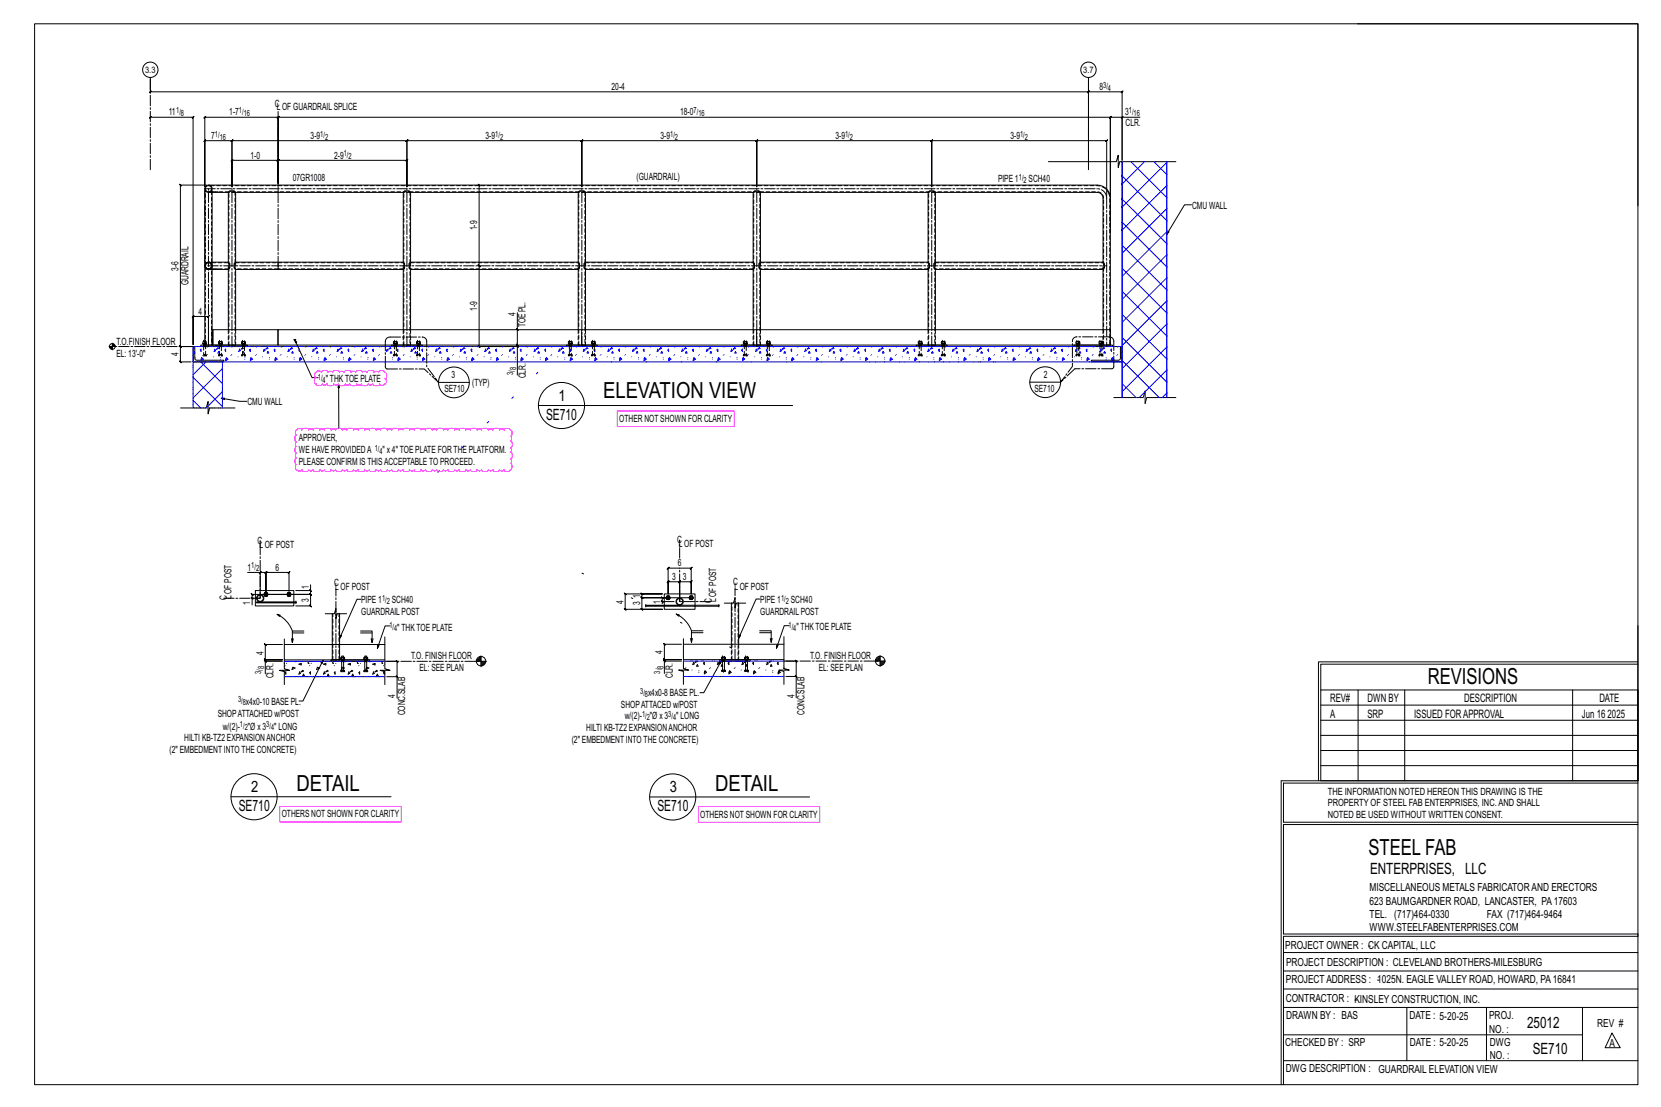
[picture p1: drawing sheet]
<svg xmlns="http://www.w3.org/2000/svg" width="914mm" height="610mm" viewBox="0 0 914 610" stroke-linecap="round" stroke-linejoin="round" font-family="sans-serif">
<g fill="none" stroke="#000" stroke-width=".55">
<path d="M19 13h883v584h-883zM747 13h155v100M83 43v8h-1l1-1v1h516l1-1-1 1v-8M83 65v-1l-1 1zM83 65h23l1-1-1 1v125v-16v1l1-1h-1h9l-1 1 1-1v17M617 65l1-1zM618 65h-7l1-1-1 1v63M628 65h-10v63M577 89h38l1-4v7v-3h31M618 88v-37v-1l-1 1h1h-19l1-1-1 1v38M113 105v82M114 102h-15v-1l1 1h-1v89v-1l1 1h-1h6h-6v-1l1 1h-1v8l1 1-1-1h6"/>
<path d="M115 102h38v4M116 105h1v85h-4v-1M126 106h-9M126 106v-1h3l1 1M126 106v38v1v3v34M128 103v-26l-1 1 1-1h96v1l1-1h-1v26M130 106v38l-1 1v3h1v34M130 106h23M153 102h451a7 7 0 0 1 7 7v73M222 106v38M222 106h.1M222 106h-69"/>
<path d="M222 106l1-1h2l1 1M226 106h.1M226 106h92M226 106v38M264 102l-1-1 1 1v44h-1l1 1-1-1 1 1v-1v45h21v16M318 106v39M322 106h.1M322 106v-1h-3l-1 1M415 106h.1M415 106v39M415 106h-93v38v1v3v34M415 106v-1h3l1 1"/>
<path d="M418 106h1M419 106h92M419 106v38M511 106v39M515 106h.1M515 106h90l2 1v2v36M515 106l-1-1h-2l-1 1M515 106v38M609 108v-31h1l-1 1v-1h-96l-1 1 1-1v26v-26l-1 1 1-1h-96l-1 1 1-1v26v-26l-1 1 1-1h-97h1l-1 1v-1v26v-26h1l-1 1v-1h-96h1l-1 1v-1v26v-15h1l-1 1v-1h-71h1l-1 1v-1v13v-13h1l-1 1v-1h-25l-1 1 1-1v15v-26l-1 1 1-1h-15l-1 1 1-1v26v-38h-1l1-1v1h40l1-1-1 1v36v-36l1-1-1 1h458l1-1-1 1v43M656 113h-4l-10 16M114 148h.1M114 145h.1"/>
<path d="M115 148h.1M115 145h.1M115 144h.1M117 144l9 1M126 148h-9M130 145l23-1v4M130 148h23M153 148h69M153 144h69M222 144v1M222 148h.1M222 148v34"/>
<path d="M222 144l1 1v3h-1M226 148v34M226 144l-1 1v3h1M226 144h92l1 1v3h-1h-92M226 144v1M226 148h.1M318 148v34M322 145l93-1v1v3h-93M415 148v34M419 148v34M419 144l-1 1v3h1M419 144h92l1 1v3h-1h-92"/>
<path d="M419 144v1M419 148h.1M511 148v34M515 148v34M515 144l-1 1v3h1M515 144h92l1 1v3h-1h-92M515 144v1M515 148h.1M607 148v34M285 172v10l-1-1 1 1v8h-1l1 1v-1v1M60 191h4M60 191l1 1"/>
<path d="M60 191l2 1M61 191l1 1M61 191h1M62 190l1 1M62 190v1M62 189l1 2M62 189v4M106 191h1v6l1 1h15v1h-17zM111 190h8v1h-8zM112 189v-1h1v1h1h-2h1M112 188v-1h1v1M112 189v1"/>
<path d="M113 188h1v1M113 190h.1M117 182v8zM117 182h36v8h-36M119 190h17v1h-17zM162 187l10 21h3M162 187h.1M163 187h-1M216 190h16v1h-16zM263 190l1 1zM284 190l1 1zM312 190h17v1h-17z"/>
<path d="M320 182h-167v8h167M408 190h17v1h-17zM417 182h194v8h-194zM417 182h-97v8h97M504 190h17v1h-17zM591 190h21v1h-21zM601 198h15l1-1v-6h1v8h-17zM122 219l10 2h4M186 212l1 24M241 211h17M567 210h17M613 219h16l1-4v7l1-3h16"/>
<path d="M99 225h15l1-4v7v-3h14M296 223h140M136 315h7v14h-4v4M143 316l1-1zM143 315h3v1l1-1h-1v12v-12v1l1-1h-1h13v1l1-1h-1v12M320 316h1M367 313l1-1v1h13h-1l1-1v1v14v-7l-1 1 1-1h-7h1l-1 1v-1v11v-11h1l-1 1v-1h-6l-1 1 1-1v7v-14zM138 329l1 1zM141 325h21v9h-21zM145 327l1 1M146 326l-1 1M146 326h1v1v1h-1l-1-1z"/>
<path d="M146 328h1M146 326h1M146 327h25h-1l1 1v-1v7l-1-1 1 1h-8M146 327h-7h-1l1 1v-1v2M147 326v1M147 327v1M153 338l1 1zM153 338a16 16 0 0 1 8 9M158 327a1.1 1.1 0 0 0 1 1 1.1 1.1 0 0 0 1-1M158 327a1.1 1.1 0 0 1 1-1 1.1 1.1 0 0 1 1 1M159 326h1v1v1h-1l-1-1zM163 331h-22v1h22"/>
<path d="M163 331v1M170 325l1 1zM171 322v3h-8M171 325v2h-1l1 1v-1h-25M179 338h5l1-3v6l1-3h5M183 338v25h4v-25M199 330h-2l-10 22M344 327h21h-12l1 1-1-1v2l1 1-1-1h15h-15l1 1-1-1v7v-1l1 1h-1h12h-21h1l-1-1v1v-9l1 1zM347 329l1 1M356 333v1M356 333h18v1h-18M364 331l1 1z"/>
<path d="M366 334v2h17v-2M366 333v-6h17v6M367 328v1v1M367 328h1l1 1-1 1h-1v-1zM367 330h1M367 328h1M368 328l1 1-1 1M371 331h-6v1M372 338l2 1zM372 338a16 16 0 0 1 9 9M374 334h22M374 333h22"/>
<path d="M380 328h1l1 1-1 1h-1l-1-1zM381 329h-16h-1l1 1v-1v2M396 333v1M399 332h5l1-3v6v-3h6M403 332v23M407 332v23M418 330h-2l-9 21M155 355h-9v-1l1 1h-1v8l1 1-1-1h9h-9l1 1-1-1v1M157 352v16l2 1h-5l3 1v7M157 355h55M160 352l1 2M161 349h6"/>
<path d="M167 347h-6v7v-2M198 347h7v7l-1-2M198 349h7M205 352v2M212 351v17l3 1h-6l3 1v7M215 345h-3l-4 12M375 343h.1M375 355h-9l-1-1 1 1v8h-1l1 1v-1h9h-9h-1l1 1v-1v1M376 352v16l3 1h-5l2 1v7M376 355h56M380 352l1 2M381 348h6"/>
<path d="M387 347h-6v7v-2M402 356l1 1M418 347h7v7v-2M418 348h7M424 352l1 2M432 351v17l2 1h-5l3 1v7M434 345h-2l-5 12M902 345v85h-197M146 364l1 1zM155 364h-9v7M157 365h.1M157 363h55"/>
<path d="M157 367h.1M157 370v1zM158 365h.1M161 367l1 1-1 1zM163 364h.1M165 366l1-1v1zM165 370v1zM166 370l1-1v1zM167 371l1 1h-1zM170 365h.1M170 367h1M170 370h1v1z"/>
<path d="M171 365h.1M175 367l1 1-2 1zM176 364h.1M178 364l-11 22h-2M178 366l1-1v1zM179 370v1h-1zM179 370l1-1 1 1zM181 371v1h-1zM182 363h21v1h-21zM183 365h1zM184 367h.1M184 370v1z"/>
<path d="M185 365h.1M188 369v1zM188 363v-1v1M188 363h2zM188 365v4h1v1h1v-1h-1v-4M188 370h1M188 363v1M188 367l2 1-2 1zM189 363v-1h-1v-1h1l1 2M189 363v1M190 364h.1M192 366l1-1v1z"/>
<path d="M192 370v1zM194 369v1h-1zM194 371l1 1h-1zM197 365h.1M198 367h.1M198 370v1zM198 365h.1M200 369h1v1h-1zM200 363v-1h1v1M200 363h2zM201 365v4h1v1v-1v-4M201 370h1"/>
<path d="M201 363v1M202 367l1 1-2 1zM202 363v-1h-1v-1h1v2M202 363v1M203 364h1M205 366l1-1v1zM206 370v1h-1zM207 369l1 1h-2zM208 371v1h-1zM210 365h1zM211 367h.1M211 370h1v1z"/>
<path d="M213 373h6v11M213 364h6h-1l1 1v-1v9M218 372l1 1zM262 364h6M264 362l-2 2M265 362l-2 2M265 363l-1 1M265 362l-3 2M265 364h-1M265 361v6M265 364v1M266 364l-1 1"/>
<path d="M267 364l-2 2M267 364l-2 3M267 365l-2 2M365 364l1 1zM375 364h-9v7M376 363h56M377 368h.1M378 368h.1M381 369h.1M382 365v1h-1zM383 364v1l1-1M384 366v1h-1z"/>
<path d="M385 370h.1M385 369h.1M388 365v1l-1-1zM388 369l1 1h-1zM388 370h1l-1 1zM391 368h.1M394 369h1M395 365l1 1h-1zM396 363h17v1h-17zM397 364l-1 1 1-1M397 364l-10 17h-2M397 369h1v1h-1z"/>
<path d="M397 366l1 1h-1zM398 365v4h1v1v-1v-4M398 370h1M398 370h.1M398 369h.1M401 365v1v-1zM402 369v1h-1zM402 370h1l-2 1zM404 368h.1M405 368h.1M408 369h.1M409 365v1h-1z"/>
<path d="M410 369v1zM410 364v1l1-1M410 365v4h2v1v-1v-4M410 370h2M411 366v1zM412 370h.1M412 369h.1M415 365v1l-1-1zM415 369l1 1h-1zM415 370h1l-1 1zM418 368h.1M422 369h.1"/>
<path d="M422 365l1 1h-1zM424 364l-1 1 1-1M425 366v1h-1zM425 370h.1M425 369h.1M428 365v1v-1zM429 369v1h-1zM429 370h1l-2 1zM431 368h.1M433 373h5v11M433 364h5l1 1-1-1v9M438 372l1 1z"/>
<path d="M481 364h7M484 361l-2 3M485 363l-1 1M485 362l-2 2M485 363l-2 1M485 362l-3 2M485 361v6M485 364v1M486 364l-1 1M486 364l-1 2M487 364l-2 2M487 365l-2 1"/>
<path d="M727 380h175v50h-175zM748 380v50M773 380v50M866 380v50M902 366h-175v14M902 364h-176v66M727 397h175M727 388h175M727 413h175M727 405h175M127 439h88M358 439h88"/>
<path d="M705 430v167M727 422h175M902 431h-195v22h195M902 454h-195v60h195v2h-195v81M707 535h195M707 525h195M707 555h195M707 545h195M774 555v29M818 555v29M871 555v29M707 570h164"/>
<path d="M887 569l5 8h-8zM707 584h195"/>
<circle cx="83" cy="38" r="4"/>
<circle cx="599" cy="38" r="4"/>
<circle cx="115" cy="104" r="2"/>
<circle cx="115" cy="104" r="1.7"/>
<circle cx="115" cy="146" r="1.7"/>
<circle cx="115" cy="146" r="2"/>
<circle cx="62" cy="191" r="1.6"/>
<circle cx="250" cy="211" r="8"/>
<circle cx="575" cy="210" r="8"/>
<circle cx="309" cy="223" r="13"/>
<circle cx="143" cy="329" r="2"/>
<circle cx="143" cy="329" r="1.7"/>
<circle cx="146" cy="327" r=".5"/>
<circle cx="159" cy="327" r=".5"/>
<circle cx="368" cy="329" r=".5"/>
<circle cx="374" cy="331" r="2"/>
<circle cx="374" cy="331" r="1.7"/>
<circle cx="380" cy="329" r="1.1"/>
<circle cx="381" cy="329" r=".5"/>
<circle cx="265" cy="364" r="2.6"/>
<circle cx="485" cy="364" r="2.6"/>
<circle cx="140" cy="439" r="13"/>
<circle cx="370" cy="439" r="13"/>
</g>
<path d="M174 205l2-1 1 1a2.1 2.1 0 0 1 4 0 1.4 1.4 0 0 1 2 0 2.1 2.1 0 0 1 4 0 1.4 1.4 0 0 1 2 0 2.1 2.1 0 0 1 4 0 1.5 1.5 0 0 1 3 0 2.1 2.1 0 0 1 4 0 1.4 1.4 0 0 1 2 0 2.1 2.1 0 0 1 4 0 1.4 1.4 0 0 1 2 0 2.3 2.3 0 0 1 4 0l1 2v1l-1 1a2 2 0 0 1 0 2 2 2 0 0 1-3 0 2.1 2.1 0 0 1-4 0 1.4 1.4 0 0 1-2 0 2.1 2.1 0 0 1-4 0 1.5 1.5 0 0 1-3 0 2.1 2.1 0 0 1-3 0 1.5 1.5 0 0 1-3 0 2.1 2.1 0 0 1-4 0 1.4 1.4 0 0 1-2 0 2.1 2.1 0 0 1-4 0 1.4 1.4 0 0 1-2 0 2.3 2.3 0 0 1-4 0l-1-1v-2h1a2 2 0 0 1 0-3zM163 237a2 2 0 0 1 3 0 2.1 2.1 0 0 1 4 0 1.4 1.4 0 0 1 2 0 2.1 2.1 0 0 1 4 0 1.5 1.5 0 0 1 3 0 2.1 2.1 0 0 1 3 0 1.5 1.5 0 0 1 3 0 2.1 2.1 0 0 1 3 0 1.5 1.5 0 0 1 3 0 2.1 2.1 0 0 1 4 0 1.4 1.4 0 0 1 2 0 2.1 2.1 0 0 1 4 0 1.4 1.4 0 0 1 2 0 2.1 2.1 0 0 1 4 0 1.4 1.4 0 0 1 2 0 2.1 2.1 0 0 1 4 0 1.5 1.5 0 0 1 3 0 2.1 2.1 0 0 1 3 0 1.5 1.5 0 0 1 3 0 2.1 2.1 0 0 1 4 0 1.4 1.4 0 0 1 2 0 2.1 2.1 0 0 1 4 0 1.4 1.4 0 0 1 2 0 2.1 2.1 0 0 1 4 0 1.4 1.4 0 0 1 2 0 2.1 2.1 0 0 1 4 0 1.5 1.5 0 0 1 3 0 2.1 2.1 0 0 1 3 0 1.5 1.5 0 0 1 3 0 2.1 2.1 0 0 1 3 0 1.5 1.5 0 0 1 3 0 2.1 2.1 0 0 1 4 0 1.4 1.4 0 0 1 2 0 2.1 2.1 0 0 1 4 0 1.4 1.4 0 0 1 2 0 2.1 2.1 0 0 1 4 0 1.4 1.4 0 0 1 2 0 2.2 2.2 0 0 1 4 0l1 2v1h-1l1 2-1 1h1v2v1l-1 1 1 1-1 1h1v2v1l-1 1h1l-1 2a2.4 2.4 0 0 1 0 4l-2 1-1-1h-1h-1h-1l-2 1-1-1h-1h-1h-1l-2 1-2-1h-1h-1h-1l-1 1-2-1h-1h-2l-1 1-2-1h-1h-2l-2 1-1-1h-2h-1l-2 1-1-1h-1h-1h-1l-2 1-2-1h-1h-1l-2 1-2-1h-1h-1h-1l-1 1-2-1h-1h-2l-1 1-2-1h-2h-1l-2 1-1-1h-1h-1h-1l-2 1-1-1h-1h-1h-1l-2 1-2-1h-1h-1h-1l-1 1-2-1h-1h-2l-1 1-2-1h-1h-2l-2 1-1-1h-2h-1l-2 1-1-1h-1h-1h-1l-2 1-2-1a2.1 2.1 0 0 1-3 0 2.1 2.1 0 0 1 0-3 2.1 2.1 0 0 1 0-4 1.4 1.4 0 0 1 0-2 2.1 2.1 0 0 1 0-4 1.5 1.5 0 0 1 0-3 2.1 2.1 0 0 1 0-3v-1zM340 226h64v9h-64zM154 444h67v9h-67zM384 444h67v9h-67z" fill="none" stroke="#f0f" stroke-width=".55"/>
<g fill="none" stroke="#00f" stroke-width=".55">
<path d="M618 89v130M618 97l24 25M623 89l19 20M630 89l-12 12M635 89l7 7M642 89v130M642 89l-24 25M618 110l24 24M642 115l-24 24M642 102l-24 25M618 122l24 25M618 135l24 25"/>
<path d="M642 128l-24 24M618 148l24 24M642 153l-24 25M642 140l-24 25M618 173l24 25M618 160l24 25M642 178l-24 25M642 166l-24 24M106 191h512v8h-512zM106 192h1h-1M106 199v26M107 194h-1z"/>
<path d="M108 198h.1M108 197h.1M110 199l12 12M111 192v2l-1-1zM111 197h1l-1 1zM111 197l1 1-1 1zM113 199l-7 7M114 196h.1M114 195h.1M114 191h.1M117 197h.1M118 192l1 1-1 1z"/>
<path d="M119 192l1-1v1zM120 194h1h-1zM121 198h.1M121 197h.1M122 199v26M124 192v2v-1zM125 197l-1 1zM125 197l1 1-2 1zM127 196h.1M128 195h.1M128 191h.1M131 197h.1"/>
<path d="M132 192v1l-1 1zM133 192l1-1v1zM134 194h.1M135 198h.1M135 197h.1M138 192v2l-1-1zM138 197h1l-1 1zM138 197l1 1-1 1zM141 196h.1M141 195h.1M141 191h1M145 197h.1"/>
<path d="M145 192l1 1-1 1zM146 192l1-1 1 1zM148 194h-1zM148 198h.1M148 197h.1M151 192v2v-1zM152 197l-1 1zM152 197l1 1-2 1zM154 196h.1M155 195h.1M155 191h.1M158 197h.1"/>
<path d="M159 192v1v1zM160 192l1-1v1zM161 194h.1M162 198h.1M162 197h.1M165 192v2l-1-1zM165 197h1l-1 1zM165 197l1 1-1 1zM168 196h.1M168 195h.1M168 191h1M172 197h.1"/>
<path d="M172 192l1 1-1 1zM173 192l1-1 1 1zM175 194h-1zM175 198h.1M175 197h.1M178 192v2v-1zM179 197l-1 1zM179 197l1 1-2 1zM181 196h.1M182 195h.1M182 191h.1M185 197h.1"/>
<path d="M186 192v1v1zM187 192l1-1v1zM188 194h1h-1zM189 198h.1M189 197h.1M192 192v2v-1zM192 197h1l-1 1zM192 197l1 1-1 1zM195 196h.1M195 195h.1M195 191h1M199 197h.1"/>
<path d="M200 192v1l-1 1zM200 192l1-1 1 1zM202 194h-1zM203 198h.1M203 197h.1M206 192v2l-1-1zM206 197v1zM206 197l1 1-1 1zM208 196h1M209 195h.1M209 191h.1M212 197h.1"/>
<path d="M213 192l1 1-1 1zM214 192l1-1v1zM215 194h1h-1zM216 198h.1M216 197h.1M219 192v2v-1zM219 197h1l-1 1zM219 197l1 1-1 1zM222 196h.1M222 195h.1M223 191h.1M226 197h.1"/>
<path d="M227 192v1l-1 1zM228 192v-1l1 1zM229 194h-1zM230 198h.1M230 197h.1M233 192v2l-1-1zM233 197v1zM233 197l1 1-1 1zM236 196h.1M236 195h.1M236 191h.1M239 197h.1"/>
<path d="M240 192l1 1-1 1zM241 192l1-1v1zM242 194h1h-1zM243 198h.1M243 197h.1M246 192v2v-1zM247 197l-1 1zM247 197v1l-1 1zM249 196h.1M250 195h.1M250 191h.1M253 197h.1"/>
<path d="M254 192v1l-1 1zM255 192v-1l1 1zM256 194h-1zM257 198h.1M257 197h.1M260 192v2l-1-1zM260 197h1l-1 1zM260 197l1 1-1 1zM263 196h.1M263 195h.1M263 191h.1M266 197h.1"/>
<path d="M267 192l1 1-1 1zM269 191v1h-1zM269 194h1h-1zM270 198h.1M270 197h.1M273 192v2v-1zM274 197l-1 1zM274 197l1 1-2 1zM276 196h.1M277 195h.1M277 191h.1M280 197h.1"/>
<path d="M281 192v1l-1 1zM282 192l1-1v1zM283 194h.1M284 198h.1M284 197h.1M287 192v2l-1-1zM287 197h1l-1 1zM287 197l1 1-1 1zM290 196h.1M290 195h.1M290 191h1M294 197h.1"/>
<path d="M294 192l1 1-1 1zM295 192l1-1 1 1zM297 194h-1zM297 198h.1M297 197h.1M300 192v2v-1zM301 197l-1 1zM301 197l1 1-2 1zM303 196h.1M304 195h.1M304 191h.1M307 197h.1"/>
<path d="M308 192v1v1zM310 191v1h-1zM310 194h.1M311 198h.1M311 197h.1M314 192v2l-1-1zM314 197h1l-1 1zM314 197l1 1-1 1zM317 196h.1M317 195h.1M317 191h1M321 197h.1"/>
<path d="M322 192v1l-1 1zM322 192l1-1 1 1zM324 194h-1zM324 198h.1M324 197h.1M327 192v2v-1zM328 197l-1 1zM328 197l1 1-2 1zM330 196h.1M331 195h.1M331 191h.1M334 197h.1"/>
<path d="M335 192v1v1zM336 192l1-1v1zM337 194h1h-1zM338 198h.1M338 197h.1M341 192v2v-1zM341 197h1l-1 1zM341 197l1 1-1 1zM344 196h.1M344 195h.1M344 191h1M348 197h.1"/>
<path d="M349 192v1l-1 1zM350 191l1 1h-2zM351 194h-1zM352 198h.1M352 197h.1M355 192v2l-1-1zM355 197v1zM355 197l1 1-1 1zM357 196h1M358 195h.1M358 191h.1M361 197h.1"/>
<path d="M362 192l1 1-1 1zM363 192l1-1v1zM364 194h1h-1zM365 198h.1M365 197h.1M368 192v2v-1zM368 197h1l-1 1zM368 197l1 1-1 1zM371 196h.1M371 195h.1M372 191h.1M375 197h.1"/>
<path d="M376 192v1l-1 1zM377 192v-1l1 1zM378 194h-1zM379 198h.1M379 197h.1M382 192v2l-1-1zM382 197v1zM382 197l1 1-1 1zM385 196h.1M385 195h.1M385 191h.1M388 197h.1"/>
<path d="M389 192l1 1-1 1zM391 191v1h-1zM391 194h1h-1zM392 198h.1M392 197h.1M395 192v2v-1zM396 197l-1 1zM396 197v1l-1 1zM398 196h.1M399 195h.1M399 191h.1M402 197h.1"/>
<path d="M403 192v1l-1 1zM404 192v-1l1 1zM405 194h-1zM406 198h.1M406 197h.1M409 192v2l-1-1zM409 197h1l-1 1zM409 197l1 1-1 1zM412 196h.1M412 195h.1M412 191h.1M415 197h1"/>
<path d="M416 192l1 1-1 1zM417 192l1-1v1zM418 194h1h-1zM419 198h.1M419 197h.1M422 192v2v-1zM423 197l-1 1zM423 197l1 1-2 1zM425 196h.1M426 195h.1M426 191h.1M429 197h.1"/>
<path d="M430 192v1l-1 1zM431 192l1-1v1zM432 194h.1M433 198h.1M433 197h.1M436 192v2l-1-1zM436 197h1l-1 1zM436 197l1 1-1 1zM439 196h.1M439 195h.1M439 191h1M443 197h.1"/>
<path d="M443 192l1 1-1 1zM445 191l1 1h-2zM446 194h-1zM446 198h.1M446 197h.1M449 192v2v-1zM450 197l-1 1zM450 197l1 1-2 1zM452 196h.1M453 195h.1M453 191h.1M456 197h.1"/>
<path d="M457 192v1v1zM459 191v1h-1zM459 194h1h-1zM460 198h.1M460 197h.1M463 192v2l-1-1zM463 197h1l-1 1zM463 197l1 1-1 1zM466 196h.1M466 195h.1M466 191h1M470 197h.1"/>
<path d="M471 192v1l-1 1zM472 191l1 1h-2zM473 194h-1zM473 198h1M473 197h1M476 192v2v-1zM477 197l-1 1zM477 197l1 1-2 1zM479 196h.1M480 195h.1M480 191h.1M483 197h.1"/>
<path d="M484 192v1v1zM485 192l1-1v1zM486 194h1h-1zM487 198h.1M487 197h.1M490 192v2v-1zM490 197h1l-1 1zM490 197l1 1-1 1zM493 196h.1M493 195h.1M493 191h1M497 197h.1"/>
<path d="M498 192v1l-1 1zM499 191l1 1h-2zM500 194h-1zM501 198h.1M501 197h.1M504 192v2l-1-1zM504 197v1zM504 197l1 1-1 1zM506 196h1M507 195h.1M507 191h.1M510 197h.1"/>
<path d="M511 192l1 1-1 1zM512 192l1-1v1zM513 194h1h-1zM514 198h.1M514 197h.1M517 192v2v-1zM518 197l-1 1zM518 197v1l-1 1zM520 196h.1M520 195h.1M521 191h.1M524 197h.1"/>
<path d="M525 192v1l-1 1zM526 191l1 1h-1zM527 194h-1zM528 198h.1M528 197h.1M531 192v2l-1-1zM531 197v1zM531 197l1 1-1 1zM534 196h.1M534 195h.1M534 191h.1M537 197h.1"/>
<path d="M538 192l1 1-1 1zM540 191v1h-1zM540 194h1h-1zM541 198h.1M541 197h.1M544 192v2v-1zM545 197l-1 1zM545 197v1l-1 1zM547 196h.1M548 195h.1M548 191h.1M551 197h.1"/>
<path d="M552 192v1l-1 1zM553 192v-1l1 1zM554 194h-1zM555 198h.1M555 197h.1M558 192v2l-1-1zM558 197h1l-1 1zM558 197l1 1-1 1zM561 196h.1M561 195h.1M561 191h.1M564 197h1"/>
<path d="M565 192l1 1-1 1zM567 191v1h-1zM567 194h1h-1zM568 198h.1M568 197h.1M571 192v2v-1zM572 197l-1 1zM572 197l1 1-2 1zM574 196h.1M575 195h.1M575 191h.1M578 197h.1"/>
<path d="M579 192v1l-1 1zM580 192l1-1v1zM581 194h.1M582 198h.1M582 197h.1M585 192v2l-1-1zM585 197h1l-1 1zM585 197l1 1-1 1zM588 196h.1M588 195h.1M588 191h1M592 197h.1"/>
<path d="M592 192l1 1-1 1zM594 191l1 1h-2zM595 194h-1zM595 198h.1M595 197h.1M598 192v2v-1zM599 197l-1 1zM599 197l1 1-2 1zM601 196h.1M602 195h.1M602 191h.1M605 197h.1"/>
<path d="M606 192v1v1zM607 192l1-1v1zM608 194h1h-1zM609 198h.1M609 197h.1M612 192v2l-1-1zM612 197h1l-1 1zM612 197l1 1-1 1zM615 196h.1M615 195h.1M615 191h1M618 186l24 24"/>
<path d="M618 199l20 20M642 191l-24 25M106 208l16 16M122 216l-9 9M122 203l-16 16M283 219h-1M296 205l-1 1M618 211l7 8M642 216l-2 3M642 204l-15 15M106 220l4 5M269 232l-1 1"/>
<path d="M242 259l-1 1M255 246h.1M157 364h55M157 373h55M376 373h56M376 364h56"/>
</g>
<g fill="none" stroke="#000" stroke-width=".55" stroke-dasharray="2 1.4">
<path d="M115 102h.1M115 106h.1M115 102h1M116 106h-1M116 106h.1M116 102h37M116 105v85M117 106h-1M117 106h.1M118 106h-1M119 106h-1M120 106h-1"/>
<path d="M126 106h.1M126 106l1-1M128 105h1M129 105v1M129 106h.1M130 106h-4M130 106l-1 84M153 106h-33M153 102h451l3 1M222 106h.1M222 106l1-1M225 105h.1"/>
<path d="M225 105v1M225 106h.1M225 106h1M226 106h.1M226 106h-4M226 106v84M319 106l1-1M321 105h.1M321 105l1 1M322 106h.1M322 106h-4M322 106v84"/>
<path d="M415 106l1-1M417 105h1M418 105v1M418 106h.1M418 106h-3M419 106l-1 84M511 106l1-1M512 106h-359M514 105h.1M514 105v1M514 106h.1M514 106h1"/>
<path d="M515 106h.1M515 106h-4M515 106v84M606 106h-2h-92M607 103l3 3M608 109l-2-3M610 106l1 3v81M113 146l1 2M113 147v-2M113 147h.1M113 145v1M113 145h.1"/>
<path d="M113 148h.1M113 145h1M114 145l-1 1M114 145h.1M114 145l3-1M114 148h-1M114 148h.1M115 148h-1M115 145h.1M115 144l1 1M115 148h1M115 148h.1"/>
<path d="M115 145h2M116 148h.1M116 148h-1M116 148v-1M116 145h.1M116 147v-1M116 146v-1M116 145l1 1M117 148h-1M117 144h.1M117 145h9M117 146l-1 2"/>
<path d="M117 148h.1M118 148h-1M119 148h-1M120 148h-1M126 148v-3M126 144v1M126 148h.1M126 148h-6M126 145h.1M126 147v1M126 145v1M126 147h.1"/>
<path d="M129 146v-1M129 145h.1M129 145h1M130 145h.1M130 145h23M130 145v3M130 144v1M130 148l-1-1M153 148h-23M153 145l69-1M222 148v-3M222 148h.1"/>
<path d="M222 145l1 1M222 148h-69M223 147l-1 1M223 147h.1M225 146v-1M225 145h1M225 147h.1M226 148l-1-1M226 145h.1M226 148h.1M226 145h93M226 145v3"/>
<path d="M226 144v1M318 148h.1M318 145v-1M318 148h-92M318 148v-3M319 148h-1M319 145v1M319 148h.1M319 147v1M319 147h.1M322 146v-1M322 145h.1"/>
<path d="M322 147h.1M322 148v-1M322 148h.1M322 145h93M322 145v3M322 144v1M415 148h.1M415 145v-1M415 148h-93M415 148v-3M415 145v1M415 147v1"/>
<path d="M415 147h.1M418 146v-1M418 145h.1M418 147h.1M418 148v-1M418 145h1M419 145h.1M419 148h-1M419 145h92M419 148h.1M419 145v3M419 144v1"/>
<path d="M511 148h.1M511 145v-1M511 148h-92M511 148v-3M511 145l1 1M511 147v1M512 147h-1M514 146v-1M514 145h1M514 147h.1M515 148l-1-1M515 145h.1"/>
<path d="M515 148h.1M515 145h92M515 145v3M515 144v1M607 148h.1M607 145v-1M607 148h-92M607 148v-3M607 145l1 1M608 148h-1M608 147v1M608 147h.1"/>
<path d="M112 195h2v1h-2zM112 189h1M112 190h.1M112 191v-1M112 190v-1h1M112 188h1v1h1M112 190l1 1M113 191h-1M113 190h.1M113 188h.1M113 190v-3M113 190v1"/>
<path d="M113 190v-85M113 191h.1M113 190v5v1v-1h-1v-5M120 195h1v1h-1zM120 188h1v1h-1zM120 189h2zM121 190v1M121 191v-1M121 195h1zM121 187h1v2v-1v1h-1zM121 188h1zM122 190v1"/>
<path d="M122 196v-1v1h-1v-7h1M122 196v-1v-6M126 190v-84M130 190h-4v-8M130 182v8M133 195h1v1h-1zM133 188h1v1h-1zM133 189h2zM133 190h1v1M133 191v-1M134 195h1zM134 187h1v2v-1v1h-1z"/>
<path d="M134 188h1zM134 191v-1M134 191h-1v-1M134 190v1M135 190v1M135 196v-1v1h-1v-7h1M135 196v-1v-6M217 195v1zM217 188v1zM217 189h2zM217 190h1v1M217 191v-1"/>
<path d="M217 195h1zM217 187h1l1 2h-1v-1v1h-1zM217 188h1zM218 191h-1v-1M218 190v1M219 196h-1v-1v1h-1v-7h1M219 196v-1h-1v-6M222 190v-84M226 190h-4v-8M226 182v8M229 195h1v1h-1zM229 188h1v1h-1z"/>
<path d="M229 189h2zM230 190v1M230 191v-1M230 195h1zM230 187h1v2v-1v1h-1zM230 188h1zM231 190v1M231 196v-1v1h-1v-7h1M231 196v-1v-6M313 195v1zM313 188v1zM313 189h2z"/>
<path d="M313 190h1v1M313 191v-1M313 195h1zM313 187h1l1 2h-1v-1v1h-1zM313 188h1zM314 191v-1M314 191h-1v-1M314 190v1M315 190v1M315 196h-1v-1v1h-1v-7h1M315 196v-1h-1v-6M319 190l-1-84"/>
<path d="M322 190h-4v-8M322 182v8M326 195v1zM326 188v1zM326 189h2zM326 190h1v1M326 191v-1M326 195h1zM326 187h1l1 2h-1v-1v1h-1zM326 188h1zM327 191h-1v-1M327 190v1"/>
<path d="M328 196h-1v-1v1h-1v-7h1M328 196v-1h-1v-6M409 195h1v1h-1zM409 188h1v1h-1zM409 189h2zM410 190v1M410 191v-1M410 195h1zM410 187h1v2v-1v1h-1zM410 188h1zM411 190v1M411 196v-1v1h-1v-7h1"/>
<path d="M411 196v-1v-6M415 190v-84M419 190h-4v-8M419 182v8M422 195v1zM422 188v1zM422 189h2zM422 190h1v1M422 191v-1M422 195h2zM422 187h2v2v-1v1h-2zM422 188h2z"/>
<path d="M423 191v-1M423 191h-1v-1M423 190v1M424 190v1M424 196v-1v1h-2v-7h2M424 196v-1v-6M506 195v1zM506 188v1zM506 189h2zM506 190h1v1M506 191v-1M506 195h1z"/>
<path d="M506 187h1l1 2h-1v-1v1h-1zM506 188h1zM507 191h-1v-1M507 190v1M508 196h-1v-1v1h-1v-7h1M508 196v-1h-1v-6M511 190v-84M515 190h-4v-8M515 182v8M518 195h1v1h-1zM518 188h1v1h-1zM518 189h2z"/>
<path d="M519 190v1M519 191v-1M519 195h1zM519 187h1v2v-1v1h-1zM519 188h1zM520 190v1M520 196v-1v1h-1v-7h1M520 196v-1v-6M592 195h1v1h-1zM592 188h1v1h-1zM592 189h2zM593 190v1"/>
<path d="M593 191v-1M593 195h1zM593 187h1v2v-1v1h-1zM593 188h1zM594 190v1M594 196v-1v1h-1v-7h1M594 196v-1v-6M603 191h1M604 191h.1M605 195h1v1h-1zM605 188h1v1h-1zM605 189h2z"/>
<path d="M605 190h1v1M605 191v-1M606 195h1zM606 187h1v2v-1v1h-1zM606 188h1zM606 191v-1M606 191h-1v-1M606 190v1M607 190v1M607 196v-1v1h-1v-7h1M607 196v-1v-6M608 190v-81"/>
<path d="M611 190h-4v-8M611 182v8M614 191h1M615 191h.1M145 327h.1M145 327l1 1M145 327l1-1M146 328h.1M146 326h.1M146 328h1M146 326h1M147 328h.1"/>
<path d="M147 326h.1M147 328v-1M147 326v1M147 327h.1M158 327h.1M158 327l1 1M158 327l1-1M159 328h.1M159 326h.1M159 328h1M159 326h1M160 328h.1"/>
<path d="M160 326h.1M160 328v-1M160 326v1M160 327h.1M187 338v25M366 334v-1M367 329h.1M367 329v1M367 329v-1M367 330h.1M367 328h.1M367 330h1"/>
<path d="M367 328h1M368 330h.1M368 328h.1M368 330l1-1M368 328l1 1M369 329h.1M379 329h.1M379 329l1 1M379 329l1-1M380 330h.1M380 328h.1M380 330h1"/>
<path d="M380 328h1M381 330h.1M381 328h.1M381 330l1-1M381 328l1 1M382 329h.1M383 333v1M406 332v31M407 355v8M183 363v-25M188 363v-1h1M188 364v-1"/>
<path d="M188 370v-1h1v1M188 365v-1M188 363h1M188 363h1v-1M188 364h.1M188 363l1 1zM189 363v1M189 365v-1M189 363h1M200 363h1v-1h1M201 364v-1M201 370v-1h1v1"/>
<path d="M201 365v-1M201 363h1M201 363h1v-1M201 364h.1M201 363v1zM201 363v1M202 363v1M202 365v-1M202 363h.1M397 362h1v1h-1zM397 363h2zM398 363h.1"/>
<path d="M398 364v-1M398 370v-1h1v1M398 365v-2h1M398 361h1v2v-1v1h-1zM398 362h1zM398 363v1v-1M398 363v1M399 363v1M399 365v-2M403 363v-31M407 363h-4v-8M410 362v1z"/>
<path d="M410 363h2zM410 363h.1M410 363h1M410 364v-1M410 370v-1h2v1M410 365v-2h2M410 361h2v2v-1v1h-2zM410 362h2zM411 363h.1M411 364v-1M411 364l-1-1M411 363v1v-1"/>
<path d="M411 363v1M412 365v-2M412 363v1"/>
<circle cx="146" cy="327" r=".7"/>
<circle cx="159" cy="327" r=".7"/>
<circle cx="368" cy="329" r=".7"/>
<circle cx="381" cy="329" r=".7"/>
</g>
<path d="M642 89h-24M106 191h512v8h-512zM106 199h16v26h-16zM618 219h24M157 364h55v9h-55zM376 364h56v4l2 1h-5l3 1v3h-56v-3l-2-1h5l-3-1z" fill="none" stroke="#000" stroke-width=".55" stroke-dasharray="0 1"/>
<g fill="none" stroke="#000" stroke-width=".55" stroke-dasharray="5.8 1 1 1">
<path d="M83 93v-50M599 93v-50M113 104h491M113 104v42h496M153 106v42M153 102v-41M609 109v82M609 109l-1-3-2-2h-2M106 191h-44M115 191v-87M128 191v-87M215 186h-2l-1 2"/>
<path d="M215 186h18M224 191v-87M235 188l-1-2h-1M320 191v-87M417 191v-87M513 191v-87M593 185l-2 1-1 2M611 185h-18M613 188l-1-2-1-1M212 202v-14M212 202l1 1M213 203h21l7 8-6-9v-14"/>
<path d="M592 203l-8 7 6-8v-14M612 203h-20M612 203l1-1M613 202v-14M374 307v-10M123 329h20v-31M391 331h-17v-18M185 363v-39M212 364h53M405 363v-39M432 364h53"/>
</g>
<g font-size="12.2">
<text x="332" y="219">ELEVATION VIEW</text>
<text x="786" y="377">REVISIONS</text>
<text x="163" y="435">DETAIL</text>
<text x="394" y="436">DETAIL</text>
<text x="753" y="471">STEEL FAB</text>
</g>
<g font-size="8.6">
<text x="308" y="221">1</text>
<text x="301" y="231">SE710</text>
<text x="138" y="436">2</text>
<text x="369" y="436">3</text>
<text x="131" y="447">SE710</text>
<text x="362" y="447">SE710</text>
<text x="754" y="481">ENTERPRISES, LLC</text>
<text x="841" y="566">25012</text>
<text x="844" y="580">SE710</text>
</g>
<g font-size="6.4">
<text x="732" y="386">REV#</text>
<text x="753" y="386">DWN BY</text>
<text x="806" y="386">DESCRIPTION</text>
<text x="880" y="386">DATE</text>
<text x="732" y="395">A</text>
<text x="753" y="395">SRP</text>
<text x="778" y="395">ISSUED FORAPPROVAL</text>
<text x="871" y="395">Jun 16</text>
<text x="885" y="395">2025</text>
</g>
<g font-size="6.1">
<text x="754" y="491">MISCELLANEOUS METALS FABRICATORAND ERECTORS</text>
<text x="754" y="498">623 BAUMGARDNER ROAD, LANCASTER, PA17603</text>
<text x="754" y="505">TEL. (717)464-0330</text>
<text x="819" y="505">FAX (717)464-9464</text>
<text x="754" y="513">WWW.STEELFABENTERPRISES.COM</text>
<text x="708" y="523">PROJECT OWNER : -CK CAPITAL, LLC</text>
<text x="708" y="532">PROJECT DESCRIPTION : CLEVELAND BROTHERS-MILESBURG</text>
<text x="708" y="541">PROJECTADDRESS : -1025N. EAGLE VALLEY ROAD, HOWARD, PA16841</text>
<text x="708" y="552">CONTRACTOR : -KINSLEY CONSTRUCTION, INC.</text>
<text x="708" y="561">DRAWN BY : BAS</text>
<text x="776" y="561">DATE : 5-20-25</text>
<text x="820" y="561">PROJ.</text>
<text x="820" y="569">NO. :</text>
<text x="879" y="566">REV #</text>
<text x="708" y="576">CHECKED BY : SRP</text>
<text x="776" y="576">DATE : 5-20-25</text>
<text x="820" y="576">DWG</text>
<text x="886" y="577">A</text>
<text x="820" y="583">NO. :</text>
<text x="708" y="590">DWG DESCRIPTION : GUARDRAIL ELEVATION VIEW</text>
</g>
<g font-size="5.5">
<text x="337" y="50">20-4</text>
<text x="605" y="50">8</text>
<text x="151" y="59">CLOF GUARDRAILSPLICE</text>
<text x="93" y="64">11</text>
<text x="126" y="64">1-7</text>
<text x="374" y="64">18-0</text>
<text x="619" y="64">3</text>
<text x="620" y="69">CLR.</text>
<text x="116" y="76">7</text>
<text x="171" y="76">3-9</text>
<text x="267" y="76">3-9</text>
<text x="364" y="76">3-9</text>
<text x="460" y="76">3-9</text>
<text x="556" y="76">3-9</text>
<text x="138" y="87">1-0</text>
<text x="184" y="87">2-9</text>
<text x="161" y="100">07GR1008</text>
<text x="350" y="99">(GUARDRAIL)</text>
<text x="549" y="100">PIPE 1</text>
<text x="566" y="100">SCH40</text>
<text x="656" y="115">CMU WALL</text>
<text x="263" y="127" transform="rotate(-90 263 127)">1-9</text>
<text x="98" y="149" transform="rotate(-90 98 149)">3-6</text>
<text x="104" y="157" transform="rotate(-90 104 157)">GUARDRAIL</text>
<text x="109" y="173">4</text>
<text x="263" y="171" transform="rotate(-90 263 171)">1-9</text>
<text x="284" y="174" transform="rotate(-90 284 174)">4</text>
<text x="289" y="180" transform="rotate(-90 289 180)">TOE PL.</text>
<text x="64" y="190">T.O.FINISH FLOOR</text>
<text x="64" y="196">EL: 13'-0&quot;</text>
<text x="98" y="196" transform="rotate(-90 98 196)">4</text>
<text x="249" y="208">3</text>
<text x="289" y="208" transform="rotate(-90 289 208)">CLR.</text>
<text x="575" y="208">2</text>
<text x="179" y="210">&quot; THKTOE PLATE</text>
<text x="245" y="216">SE710</text>
<text x="260" y="212">(TYP)</text>
<text x="570" y="216">SE710</text>
<text x="136" y="223">CMU WALL</text>
<text x="341" y="232">OTHER NOT SHOWN FOR CLARITY</text>
<text x="164" y="243">APPROVER,</text>
<text x="164" y="250">WE HAVE PROVIDEDA</text>
<text x="211" y="250">&quot; x 4&quot; TOE PLATE FOR THE PLATFORM.</text>
<text x="164" y="256">PLEASE CONFIRM ISTHISACCEPTABLETO PROCEED.</text>
<text x="142" y="299">C</text>
<text x="373" y="299">C</text>
<text x="143" y="302">L</text>
<text x="146" y="302">OF POST</text>
<text x="374" y="301">L</text>
<text x="377" y="301">OF POST</text>
<text x="373" y="312">6</text>
<text x="136" y="314">1</text>
<text x="152" y="314">6</text>
<text x="184" y="322">C</text>
<text x="370" y="319">3</text>
<text x="376" y="319">3</text>
<text x="404" y="322">C</text>
<text x="127" y="330" transform="rotate(-90 127 330)">L</text>
<text x="127" y="327" transform="rotate(-90 127 327)">OF POST</text>
<text x="170" y="324" transform="rotate(-90 170 324)">1</text>
<text x="185" y="325">LOF POST</text>
<text x="352" y="329" transform="rotate(-90 352 329)">1</text>
<text x="404" y="325">LOF POST</text>
<text x="125" y="331" transform="rotate(-90 125 331)">C</text>
<text x="138" y="333" transform="rotate(-90 138 333)">1</text>
<text x="170" y="331" transform="rotate(-90 170 331)">3</text>
<text x="199" y="332">PIPE 1</text>
<text x="216" y="332">SCH40</text>
<text x="343" y="333" transform="rotate(-90 343 333)">4</text>
<text x="352" y="333" transform="rotate(-90 352 333)">3</text>
<text x="364" y="332" transform="rotate(-90 364 332)">1</text>
<text x="392" y="332" transform="rotate(-90 392 332)">C</text>
<text x="394" y="332" transform="rotate(-90 394 332)">LOF POST</text>
<text x="419" y="332">PIPE 1</text>
<text x="435" y="332">SCH40</text>
<text x="199" y="339">GUARDRAILPOST</text>
<text x="419" y="339">GUARDRAILPOST</text>
<text x="219" y="347">&quot; THKTOE PLATE</text>
<text x="438" y="347">&quot; THKTOE PLATE</text>
<text x="145" y="360" transform="rotate(-90 145 360)">4</text>
<text x="226" y="363">T.O. FINISH FLOOR</text>
<text x="365" y="360" transform="rotate(-90 365 360)">4</text>
<text x="446" y="363">T.O. FINISH FLOOR</text>
<text x="231" y="369">EL: SEE PLAN</text>
<text x="451" y="369">EL: SEE PLAN</text>
<text x="151" y="374" transform="rotate(-90 151 374)">CLR.</text>
<text x="370" y="373" transform="rotate(-90 370 373)">CLR.</text>
<text x="357" y="383">x4x0-8 BASE PL.</text>
<text x="135" y="388">x4x0-10 BASE PL.</text>
<text x="218" y="384" transform="rotate(-90 218 384)">4</text>
<text x="437" y="384" transform="rotate(-90 437 384)">4</text>
<text x="120" y="395">SHOPATTACHED w/POST</text>
<text x="223" y="394" transform="rotate(-90 223 394)">CONC.SLAB</text>
<text x="342" y="390">SHOPATTACED w/POST</text>
<text x="443" y="394" transform="rotate(-90 443 394)">CONC.SLAB</text>
<text x="123" y="402">w/(2)-</text>
<text x="136" y="402">&quot;Ø x 3</text>
<text x="151" y="402">&quot; LONG</text>
<text x="344" y="396">w/(2)-</text>
<text x="358" y="396">&quot;Ø x 3</text>
<text x="372" y="396">&quot; LONG</text>
<text x="323" y="403">HILTI KB-TZ2 EXPANSIONANCHOR</text>
<text x="101" y="408">HILTI KB-TZ2 EXPANSIONANCHOR</text>
<text x="315" y="409">(2&quot; EMBEDMENT INTO THE CONCRETE)</text>
<text x="93" y="415">(2&quot; EMBEDMENT INTO THE CONCRETE)</text>
<text x="731" y="438">THE INFORMATION NOTED HEREON THIS DRAWING IS THE</text>
<text x="731" y="444">PROPERTY OF STEEL FAB ENTERPRISES, INC.AND SHALL</text>
<text x="155" y="450">OTHERS NOT SHOWN FOR CLARITY</text>
<text x="386" y="450">OTHERS NOT SHOWN FOR CLARITY</text>
<text x="731" y="451">NOTED BE USED WITHOUT WRITTEN CONSENT.</text>
</g>
<g font-size="4.9">
<text x="80" y="40">3.3</text>
<text x="596" y="40">3.7</text>
</g>
<g font-size="4.7">
<text x="607" y="48">3/</text>
<text x="610" y="50">4</text>
<text x="97" y="62">1/</text>
<text x="100" y="64">8</text>
<text x="132" y="62">1/</text>
<text x="134" y="64">16</text>
<text x="382" y="62">7/</text>
<text x="384" y="64">16</text>
<text x="621" y="62">1/</text>
<text x="624" y="64">16</text>
<text x="118" y="75">1/</text>
<text x="121" y="77">16</text>
<text x="176" y="75">1/</text>
<text x="179" y="77">2</text>
<text x="273" y="75">1/</text>
<text x="275" y="77">2</text>
<text x="369" y="75">1/</text>
<text x="372" y="77">2</text>
<text x="465" y="75">1/</text>
<text x="468" y="77">2</text>
<text x="562" y="75">1/</text>
<text x="564" y="77">2</text>
<text x="189" y="86">1/</text>
<text x="192" y="88">2</text>
<text x="561" y="99">1/</text>
<text x="564" y="101">2</text>
<text x="284" y="204" transform="rotate(-90 284 204)">8</text>
<text x="175" y="209">1/</text>
<text x="283" y="207" transform="rotate(-90 283 207)">3/</text>
<text x="178" y="211">4</text>
<text x="206" y="248">1/</text>
<text x="209" y="250">4</text>
<text x="138" y="313">1/</text>
<text x="141" y="315">2</text>
<text x="210" y="331">1/</text>
<text x="213" y="333">2</text>
<text x="430" y="331">1/</text>
<text x="433" y="333">2</text>
<text x="214" y="346">1/</text>
<text x="217" y="348">4</text>
<text x="434" y="346">1/</text>
<text x="437" y="348">4</text>
<text x="144" y="371" transform="rotate(-90 144 371)">3/</text>
<text x="145" y="368" transform="rotate(-90 145 368)">8</text>
<text x="364" y="371" transform="rotate(-90 364 371)">3/</text>
<text x="365" y="368" transform="rotate(-90 365 368)">8</text>
<text x="352" y="382">3/</text>
<text x="355" y="384">8</text>
<text x="131" y="387">3/</text>
<text x="134" y="388">8</text>
<text x="353" y="395">1/</text>
<text x="368" y="395">3/</text>
<text x="132" y="401">1/</text>
<text x="147" y="401">3/</text>
<text x="356" y="397">2</text>
<text x="371" y="397">4</text>
<text x="135" y="402">2</text>
<text x="149" y="402">4</text>
</g>
</svg>
